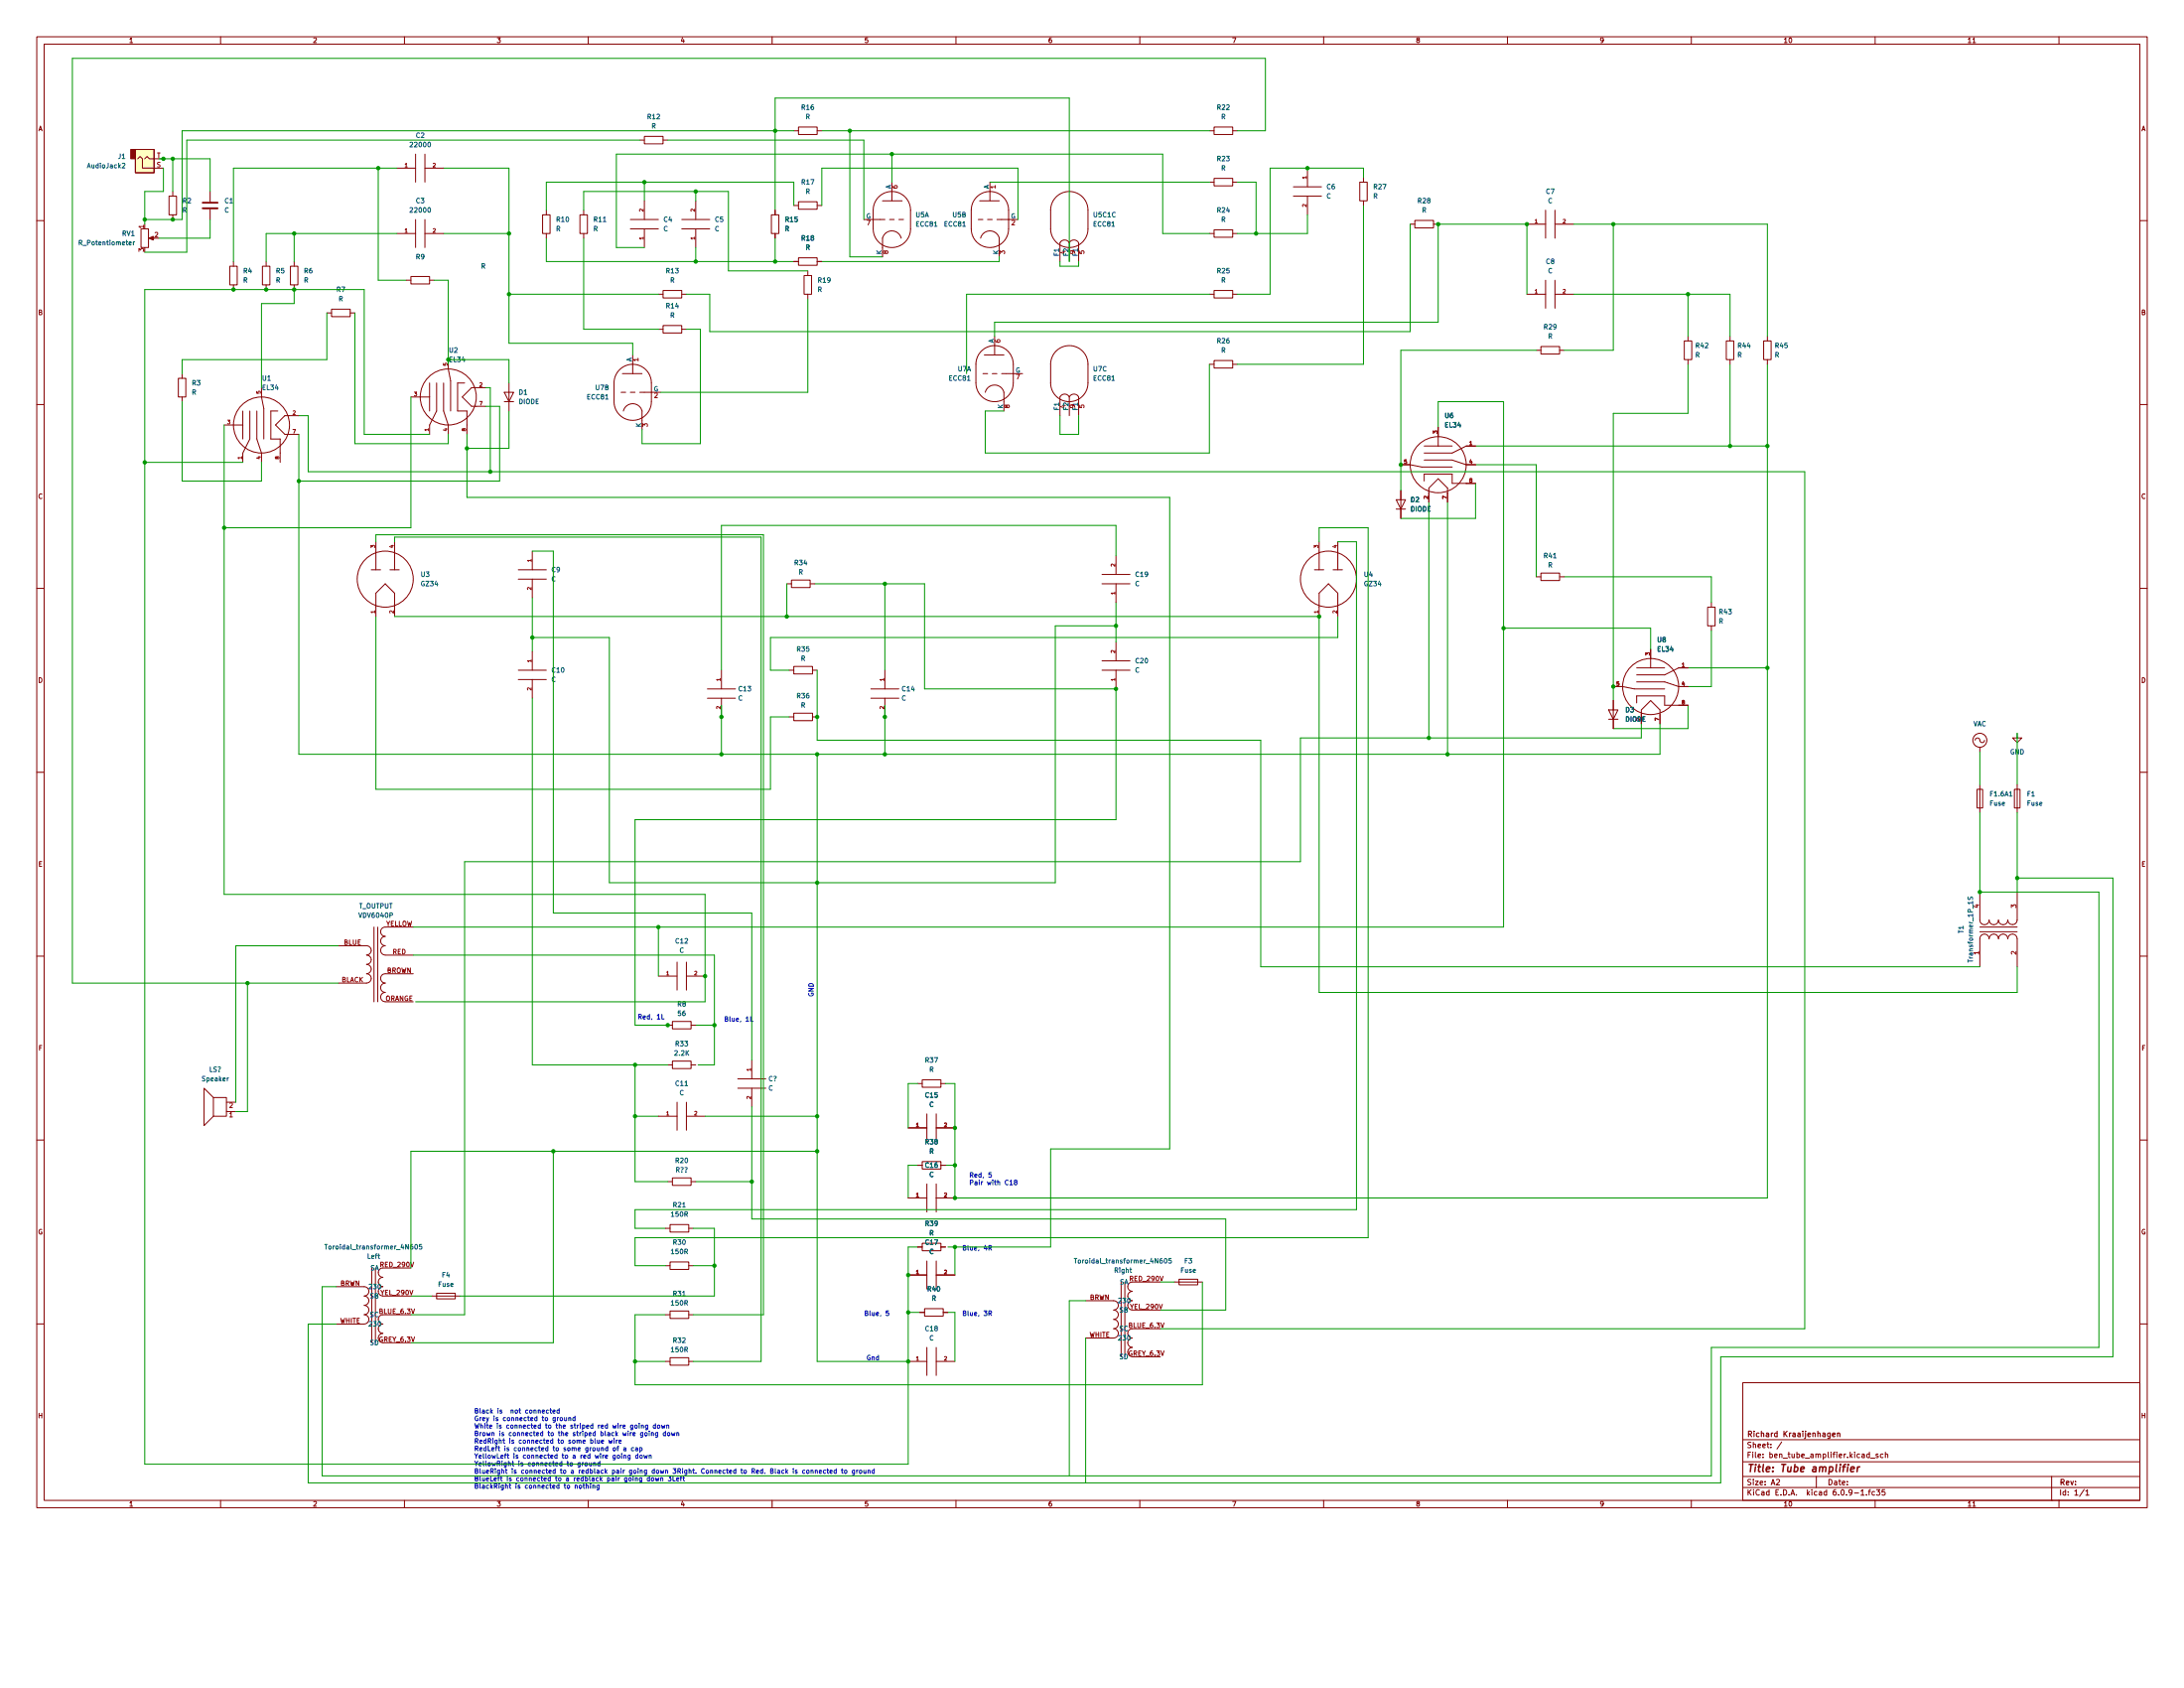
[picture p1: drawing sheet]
<svg xmlns="http://www.w3.org/2000/svg" width="279mm" height="216mm" viewBox="0 0 279 216" stroke-linecap="round" stroke-linejoin="round" font-family="sans-serif">
<g fill="none" stroke="#840000" stroke-width=".13">
<path d="M4.7 4.7h270v188.1h-270zM5.6 5.6h268.2v186.3h-268.2zM17.3 19.1h2.4v3h-2.4zM28.2 4.7v.9M51.7 4.7v.9M53.2 19.7v3.6M54.4 19.7v3.6M75.3 4.7v.9M81.8 17.9h.6M82.4 17.4h2.4v1h-2.4zM84.8 17.9h.6M98.8 4.7v.9"/>
<path d="M101.6 16.7h.5M102.1 16.2h2.4v1h-2.4zM104.5 16.7h.6M122.3 4.7v.9M145.8 4.7v.9M154.7 16.7h.6M155.3 16.2h2.4v1h-2.4zM157.7 16.7h.6M169.3 4.7v.9M192.9 4.7v.9M216.4 4.7v.9M239.9 4.7v.9"/>
<path d="M252.4 5.5h.3M263.4 4.7v.9M4.7 28.2h.9M17.6 20.3l.3-.3 .3 .3v1.2h2.7M18 29.3h1v2.4h-1zM18.5 20.3l.3-.3 .3 .3h1.8M19.2 30.5h.5M21.6 25.1h1v2.4h-1zM22.1 24.5v.6M22.1 27.5v.6M26.9 24.5v1.3M26.9 26.8v1.3"/>
<path d="M29.4 34h.9v2.4h-.9zM29.9 33.5v.5M29.9 36.4v.6M33.6 34h.9v2.4h-.9zM34 33.5v.5M34 36.4v.6M37.2 34h.9v2.4h-.9zM37.6 33.5v.5M37.6 36.4v.6M42.4 39.5h2.4v1h-2.4zM50.8 29.9h2.4M50.8 21.5h2.4"/>
<path d="M52 35.8h.6M52.6 35.4h2.4v.9h-2.4zM53.2 28.1v3.6M54.4 29.9h2.3M54.4 21.5h2.3M54.4 28.1v3.6M55 35.8h.6M69.4 27.5h1v2.4h-1zM69.9 26.9v.6M69.9 29.9v.6M74.2 27.5h.9v2.4h-.9zM74.7 26.9v.6"/>
<path d="M74.7 29.9v.6M80.6 28.1h3.6M80.6 29.3h3.6M82.4 25.7v2.4M82.4 29.3v2.4M84.2 37.6h.6M84.8 37.2h2.4v.9h-2.4zM87.2 37.6h.6M87.2 28.1h3.6M87.2 29.3h3.6M89 25.7v2.4M89 29.3v2.4"/>
<path d="M98.7 27.5h.9v2.4h-.9zM99.2 26.9v.6M99.2 29.9v.6M101.6 33.5h.5M101.6 26.3h.5M102.1 33h2.4v.9h-2.4zM102.1 25.8h2.4v1h-2.4zM102.9 35.2h.9v2.4h-.9zM103.3 34.6v.6M103.3 37.6v.6M104.5 33.5h.6M104.5 26.3h.6"/>
<path d="M110.5 28.1h2.7M112.4 25.2a2.39 2.39 0 0 1 2.6-.5 2.39 2.39 0 0 1 1.5 2.2v2.4a2.39 2.39 0 0 1-2.4 2.4 2.39 2.39 0 0 1-2.4-2.4v-2.4a2.39 2.39 0 0 1 .7-1.7zM112.9 25.7h2.5M113.8 28.1h.6M114.1 23.3v2.4M115 28.1h.6M115.3 30.5a1.23 1.23 0 0 0-1.2-1 1.23 1.23 0 0 0-1.2 1v2.4M124.9 25.2a2.39 2.39 0 0 1 2.7-.5 2.39 2.39 0 0 1 1.4 2.2v2.4a2.39 2.39 0 0 1-2.4 2.4 2.39 2.39 0 0 1-2.3-2.4v-2.4a2.39 2.39 0 0 1 .6-1.7zM125.1 28.1h.6M125.3 25.7h2.5M125.4 30.5a1.23 1.23 0 0 1 1.2-1 1.23 1.23 0 0 1 1.2 1v2.4M126.3 28.1h.6"/>
<path d="M126.6 23.3v2.4M127.5 28.1h2.7M135.1 25.2a2.39 2.39 0 0 1 2.6-.5 2.39 2.39 0 0 1 1.5 2.2v2.4a2.39 2.39 0 0 1-2.4 2.4 2.39 2.39 0 0 1-2.4-2.4v-2.4a2.39 2.39 0 0 1 .7-1.7zM136.8 31.1a.67 .67 0 0 0-.6-.4 .67 .67 0 0 0-.6 .4v2.4M136.8 31.1v2.4M136.8 31.1a.67 .67 0 0 1 .6-.4 .67 .67 0 0 1 .6 .4v2.4M154.7 37.6h.6M154.7 23.3h.6M154.7 29.9h.6M155.3 22.8h2.4v1h-2.4zM155.3 29.4h2.4v.9h-2.4zM155.3 37.2h2.4v.9h-2.4z"/>
<path d="M157.7 37.6h.6M157.7 23.3h.6M157.7 29.9h.6M165.5 25.1h3.6M165.5 23.9h3.6M167.3 21.5v2.4M167.3 25.1v2.4M174 23.3h.9v2.4h-.9zM174.4 22.7v.6M174.4 25.7v.6M180.4 28.7h.6M181 28.2h2.4v1h-2.4z"/>
<path d="M183.4 28.7h.6M195.3 28.7h2.4M195.3 37.6h2.4M197.7 26.9v3.6M197.7 35.8v3.6M198.9 28.7h2.4M198.9 26.9v3.6M198.9 35.8v3.6M198.9 37.6h2.4M273.8 28.2h.9M4.7 51.7h.9M22.8 48.4h1v2.4h-1z"/>
<path d="M23.3 47.8v.6M23.3 50.8v.6M28.7 54.4h2.4M31.1 52.6v3.6M32 52.6v3.6l-.9 1.7v1.2M32.9 52.6v3.6l.6 1.7v1.2M33.5 49.6v1.2l.3 1.5v3.9M35.5 52.6h-.9v3.6h1.2v2.9M38.2 53.2h-1.8l-1.2 1.2 1.2 1.2h1.8M41.8 40h.6M44.8 40h.6M52.6 50.8h2.4"/>
<path d="M55 49v3.6M55.9 49v3.6l-.9 1.8v1.2M56.7 49v3.6l.6 1.8v1.2M57.3 46v1.2l.3 1.5v3.9M59.4 49h-.9v3.6h1.2v3M62.1 49.6h-1.8l-1.2 1.2 1.2 1.2h1.8M64.5 50.2h1.2l-.6 1.2zM64.5 51.4h1.2M65.1 49v3.6M79.3 47.3a2.39 2.39 0 0 1 2.6-.5 2.39 2.39 0 0 1 1.4 2.2v2.4a2.39 2.39 0 0 1-2.4 2.4 2.39 2.39 0 0 1-2.3-2.4v-2.4a2.39 2.39 0 0 1 .7-1.7zM79.4 50.2h.6M79.6 47.8h2.5"/>
<path d="M79.7 52.6a1.23 1.23 0 0 1 1.2-1 1.23 1.23 0 0 1 1.2 1v2.4M80.6 50.2h.6M80.9 45.4v2.4M81.8 50.2h2.7M84.2 42.1h.6M84.8 41.6h2.4v1h-2.4zM87.2 42.1h.6M124.8 46.6v2.4a2.39 2.39 0 0 0 2.4 2.4 2.39 2.39 0 0 0 2.4-2.4v-2.4M124.8 46.6a2.39 2.39 0 0 1 2.4-2.4 2.39 2.39 0 0 1 2.4 2.4M125.7 47.8h.6M125.9 45.4h2.5M126 50.2a1.23 1.23 0 0 1 1.2-1 1.23 1.23 0 0 1 1.2 1v2.4"/>
<path d="M126.9 47.8h.6M127.2 43v2.4M128.1 47.8h2.7M134.4 46.6v2.4a2.39 2.39 0 0 0 2.4 2.4 2.39 2.39 0 0 0 2.4-2.4v-2.4M134.4 46.6a2.39 2.39 0 0 1 2.4-2.4 2.39 2.39 0 0 1 2.4 2.4M136.8 50.8a.67 .67 0 0 0-.6-.4 .67 .67 0 0 0-.6 .4v2.4M136.8 50.8v2.4M136.8 50.8a.67 .67 0 0 1 .6-.4 .67 .67 0 0 1 .6 .4v2.4M154.7 46.6h.6M155.3 46.1h2.4v1h-2.4zM157.7 46.6h.6M179.2 59.4h1.2l1.5 .3h3.9"/>
<path d="M182.2 58.8h3.6l1.8 .6h1.2M182.2 57h3.6M184 54.7v2.3M188.8 57h-1.2l-1.8 .9h-3.6M196.5 44.8h.6M197.1 44.3h2.4v1h-2.4zM199.5 44.8h.6M215.5 43.6h.9v2.4h-.9zM215.9 43v.6M215.9 46v.6M220.8 43.6h1v2.4h-1zM221.3 43v.6"/>
<path d="M221.3 46v.6M225.6 43.6h1v2.4h-1zM226.1 43v.6M226.1 46v.6M273.8 51.7h.9M4.7 75.3h.9M47.5 72.9h1.2M48.1 69.3v3.6M48.1 78.9v-3l1.2-1.2 1.2 1.2v3M49.9 72.9h1.2M50.5 69.3v3.6M66.3 72.9h3.6"/>
<path d="M66.3 74.1h3.6M68.1 70.5v2.4M68.1 74.1v2.4M100.7 74.7h.6M101.3 74.2h2.3v.9h-2.3zM103.6 74.7h.6M141 74.7h3.6M141 73.5h3.6M142.8 71.1v2.4M142.8 74.7v2.4M168.2 72.9h1.2M168.8 69.3v3.6"/>
<path d="M168.8 78.9v-3l1.2-1.2 1.1 1.2v3M170.5 72.9h1.2M171.1 69.3v3.6M178.6 63.9h1.2l-.6 1.2zM178.6 65.1h1.2M179.2 62.7v3.6M182.2 61.5v-.9h3.6v1.2h3M182.8 64.2v-1.8l1.2-1.2 1.2 1.2v1.8M196.5 73.8h.6M197.1 73.3h2.4v1h-2.4zM199.5 73.8h.6M218.5 77.7h.9v2.3h-.9z"/>
<path d="M218.9 77.1v.6M273.8 75.3h.9M4.7 98.8h.9M66.3 86.9h3.6M66.3 85.7h3.6M68.1 83.3v2.4M68.1 86.9v2.4M90.5 88.1h3.6M90.5 89.3h3.6M92.3 85.7v2.4M92.3 89.3v2.4M101 85.7h.6"/>
<path d="M101 91.7h.6M101.6 85.2h2.3v1h-2.3zM101.6 91.2h2.3v1h-2.3zM103.9 85.7h.6M103.9 91.7h.6M111.4 88.1h3.6M111.4 89.3h3.6M113.2 85.7v2.4M113.2 89.3v2.4M141 85.7h3.6M141 84.5h3.6M142.8 82.1v2.4"/>
<path d="M142.8 85.7v2.4M205.8 90.8h1.2l-.6 1.2zM205.8 92h1.2M206.4 87.8h1.2l1.5 .3h3.9M206.4 89.6v3.6M209.4 89.9v-.9h3.6v1.2h2.9M209.4 87.2h3.6l1.8 .6h1.1M209.4 85.4h3.6M210 91.4v-.6l1.2-1.2 1.2 1.2v1.8M211.2 83v2.4M215.9 85.4h-1.1l-1.8 .9h-3.6M218.9 80v.6"/>
<path d="M252.7 94.7l.1-.2 .2-.1 .2 .1 .1 .3 .2 .2 .3-.1 .1-.2M253.3 95.6v.6M258.1 93.8v.6h.6l-.6 .6-.6-.6h.6M273.8 98.8h.9M47.8 118.6v9.5M48.3 118.6v9.5M52.9 118.6h-3.6a.6 .6 0 0 0-.6 .6 .6 .6 0 0 0 .6 .6 .6 .6 0 0 0-.6 .6 .6 .6 0 0 0 .6 .6 .59 .59 0 0 0-.6 .6 .59 .59 0 0 0 .6 .5M252.9 101h.7v2.3h-.7zM253.3 114.1v3.6a.6 .6 0 0 0 .6 .6 .6 .6 0 0 0 .6-.6 .59 .59 0 0 0 .6 .6 .59 .59 0 0 0 .6-.6M253.3 100.4v3.5M253.3 118.6h4.8M253.3 119.2h4.8"/>
<path d="M257.7 101h.7v2.3h-.7zM258.1 114.1l-.1 3.6a.6 .6 0 0 1-.5 .6 .6 .6 0 0 1-.6-.6 .59 .59 0 0 1-.6 .6 .59 .59 0 0 1-.6-.6M258.1 100.4v3.5M4.7 122.3h.9M43.3 121h3.6a.59 .59 0 0 1 .6 .6 .59 .59 0 0 1-.6 .5M46.9 124.6a.59 .59 0 0 1 .6 .5 .59 .59 0 0 1-.6 .6h-3.6M46.9 122.2a.6 .6 0 0 1 .6 .6 .6 .6 0 0 1-.6 .6 .59 .59 0 0 1 .6 .5 .59 .59 0 0 1-.6 .6M49.3 128.1h3.6M49.3 122.2h3.6M52.9 124.6h-3.6a.6 .6 0 0 0-.6 .5 .6 .6 0 0 0 .6 .6 .6 .6 0 0 0-.6 .6 .6 .6 0 0 0 .6 .6 .59 .59 0 0 0-.6 .6 .59 .59 0 0 0 .6 .6M84.2 124.8h2.4M85.4 131.1h.6"/>
<path d="M85.4 136.2h.6M86 130.6h2.4v1h-2.4zM86 135.7h2.4v1h-2.4zM86.6 123.1v3.5M87.8 123.1v3.5M87.8 124.8h2.4M88.4 131.1h.6M88.4 136.2h.6M94.4 139.2h3.6M94.4 138h3.6M96.2 135.6v2.4M96.2 139.2v2.4"/>
<path d="M117.4 138.6h.6M118 138.1h2.4v1h-2.4zM120.4 138.6h.6M255.7 120.1a.59 .59 0 0 0-.6-.6 .59 .59 0 0 0-.6 .6 .6 .6 0 0 0-.6-.6 .6 .6 0 0 0-.6 .6v3.6M255.7 120.1a.6 .6 0 0 1 .6-.6 .6 .6 0 0 1 .6 .6 .59 .59 0 0 1 .6-.6 .59 .59 0 0 1 .6 .6v3.6M273.8 122.3h.9M4.7 145.8h.9M27.3 140.4h1.7v2.4h-1.7zM27.3 140.4l-1.2-1.2v4.8l1.2-1.2M29 142.2h1.2M29 141h1.2M84.2 142.8h2.4"/>
<path d="M85.1 157.1h.6M85.4 151.1h.6M85.7 156.6h2.4v1h-2.4zM86 150.7h2.4v.9h-2.4zM86.6 141v3.6M87.8 141v3.6M87.8 142.8h2.4M88.1 157.1h.6M88.4 151.1h.6M116.2 144.3h2.4M116.2 153.2h2.4M117.4 159.5h.6"/>
<path d="M117.4 149h.6M118 159h2.4v1h-2.4zM118 148.6h2.4v.9h-2.4zM118.6 142.5v3.6M118.6 151.4v3.6M119.8 142.5v3.6M119.8 151.4v3.6M119.8 144.3h2.4M119.8 153.2h2.4M120.4 159.5h.6M120.4 149h.6M273.8 145.8h.9"/>
<path d="M4.7 169.3h.9M43 164.6h3.6a.6 .6 0 0 1 .6 .6 .6 .6 0 0 1-.6 .6 .59 .59 0 0 1 .6 .6 .59 .59 0 0 1-.6 .6M46.6 167a.6 .6 0 0 1 .6 .6 .6 .6 0 0 1-.6 .6 .59 .59 0 0 1 .6 .5 .59 .59 0 0 1-.6 .6l-3.6 .1M47.6 162.2v9.5M48 162.2v9.5M49 171.7h3.6M49 163.4a.6 .6 0 0 0-.6 .6 .6 .6 0 0 0 .6 .6 .59 .59 0 0 0-.6 .6 .59 .59 0 0 0 .6 .6h3.6M49 170.5a.58 .58 0 0 0-.6 .6M52.6 168.2h-3.6a.6 .6 0 0 0-.6 .6 .6 .6 0 0 0 .6 .6 .59 .59 0 0 0-.6 .5 .59 .59 0 0 0 .6 .6M52.6 162.2h-3.6a.59 .59 0 0 0-.6 .6 .59 .59 0 0 0 .6 .6M55.3 165.8h3.5M55.9 165.4h2.3v.7h-2.3z"/>
<path d="M85.1 168.2h.6M85.1 174.1h.6M85.1 161.9h.6M85.7 173.7h2.4v.9h-2.4zM85.7 161.4h2.4v1h-2.4zM85.7 167.7h2.4v.9h-2.4zM88.1 168.2h.6M88.1 174.1h.6M88.1 161.9h.6M116.2 174.1h2.4M116.2 163.1h2.4M117.7 167.9h.6"/>
<path d="M118.3 167.4h2.4v.9h-2.4zM118.6 161.3v3.6M118.6 172.3v3.6M119.8 174.1h2.4M119.8 161.3v3.6M119.8 172.3v3.6M119.8 163.1h2.4M120.7 167.9h.6M138.9 166.4h3.6a.59 .59 0 0 1 .6 .6 .59 .59 0 0 1-.6 .5M142.5 170a.59 .59 0 0 1 .6 .5 .59 .59 0 0 1-.6 .6h-3.6M142.5 167.6a.6 .6 0 0 1 .6 .6 .6 .6 0 0 1-.6 .6 .59 .59 0 0 1 .6 .5 .59 .59 0 0 1-.6 .6M143.4 164v9.5"/>
<path d="M143.9 164v9.5M144.9 173.5h3.5M144.9 167.6h3.5M148.4 170h-3.5a.6 .6 0 0 0-.6 .5 .6 .6 0 0 0 .6 .6 .59 .59 0 0 0-.6 .6 .59 .59 0 0 0 .6 .6 .6 .6 0 0 0-.6 .6M148.4 164h-3.5a.6 .6 0 0 0-.6 .6 .6 .6 0 0 0 .6 .6 .6 .6 0 0 0-.6 .6 .6 .6 0 0 0 .6 .6 .59 .59 0 0 0-.6 .6 .59 .59 0 0 0 .6 .5M150.2 164h3.6M150.8 163.6h2.4v.7h-2.4zM223 176.9h50.8v15h-50.8zM273.8 169.3h.9M28.2 191.9v.9M51.7 191.9v.9M75.3 191.9v.9"/>
<path d="M98.8 191.9v.9M122.3 191.9v.9M145.8 191.9v.9M169.3 191.9v.9M192.9 191.9v.9M216.4 191.9v.9M223 190.3h50.8M223 188.8h50.8M223 187h50.8M223 184.1h50.8M227.3 189.3l.2-.1 .2 .2-.5 .5h.5M227.9 184.4l-.6 .9"/>
<path d="M232.4 188.8v1.5M238.1 190.7l.2-.2v.7M238.1 191.2h.4M238.8 191.2h.1M239 190.8h.3M239.2 186h-.2l-.2 .1 .1 .3h.3M239.2 185.7v.7M239.3 190.5l-.2 .1v.6M239.3 186.5h.6M239.8 190.8h-.2l-.1 .1 .1 .3h.2M239.9 191.9v.9M240.1 190.5h.4l-.2 .3 .2 .1v.3h-.1h-.3"/>
<path d="M240.3 186h-.2l-.1 .1v.1h.3v.2h-.3M240.9 186h-.2l-.1 .1v.3h.3M241.1 190.5h-.3v.4l.3-.1v.4h-.1h-.2M241.2 186h.3v.4M241.2 185.7v.7M252.4 192.7h.3M262.5 188.8v3.1M263.4 191.9v.9M266.6 190.5l-.6 .9M266.8 190.7l.2-.2v.7M266.8 191.2h.4"/>
<circle cx="33.5" cy="54.4" r="3.6"/>
<circle cx="57.3" cy="50.8" r="3.6"/>
<circle cx="184" cy="59.4" r="3.6"/>
<circle cx="49.3" cy="74.1" r="3.6"/>
<circle cx="170" cy="74.1" r="3.6"/>
<circle cx="211.2" cy="87.8" r="3.6"/>
<circle cx="253.3" cy="94.7" r=".9"/>
</g>
<path d="M236.4 187.3v.1M236.8 187.9l.4-.1v-.1h-.4l-.1 .4 .2 .1h.2M237.7 187.6l-.1 .6M237.9 187.6l-.3 .2" fill="none" stroke="#840000" stroke-width=".19"/>
<path d="M234.4 183.5h.4l-.1-.2h-.2l-.1 .1 .1 .3h.2M235.1 183.4l.2-.1 .1 .5M235.1 183.3v.5" fill="none" stroke="#840000" stroke-width=".14"/>
<g fill="none" stroke="#006464" stroke-width=".13">
<path d="M15.6 20.9h.3l.1 .1-.4 .5h.4M17.1 30.9v.4M17.2 30.9l-.1 .1M251.8 114.7v.3a.25 .25 0 0 0 .3-.3l.2 .1v.3M251.8 122.7v.4M41.5 159.2h.4M41.7 159.2v.6M53.1 159.2h.1a.29 .29 0 0 1 .2 .3 .29 .29 0 0 1-.2 .2l-.1-.2zM53.9 159.2h-.2l-.1 .3 .3-.1v.3h-.3M137.4 161h.4M137.6 161v.6M149 161h.1a.29 .29 0 0 1 .2 .3 .29 .29 0 0 1-.3 .2l-.1-.2z"/>
<path d="M149.8 161h-.3v.2h.3v.3h-.3"/>
</g>
<g fill="#840000" stroke="#840000" stroke-width=".13">
<path d="M19.1 30.5l.5-.3v.5z"/>
<path d="M16.7 19.1h.6v1.2h-.6z"/>
</g>
<path d="M17.3 19.1h2.4v3h-2.4z" fill="#ffffc2" stroke="#ffffc2" stroke-width=".13"/>
<path d="M25.9 26.6h1.9M25.9 25.9h1.9" fill="none" stroke="#840000" stroke-width=".24"/>
<g fill="none" stroke="#0000c2" stroke-width=".13">
<path d="M84.7 129.7v.6h.3M96 130v.6h.3M126.5 159.6h.3v-.2l-.3-.1v.6M126.6 159.6l.2 .3M126.8 150h-.3v.3l.3-.1v.3h-.3M129.2 151.1l.2-.2v.6M129.2 151.5h.3M129.9 151.2l-.1-.2h.2l.1 .1-.3 .2 .1 .2 .2-.1-.1-.2M113.7 167.7h-.3v.3l.2-.1 .1 .3h-.3M126.5 168h.3v-.3h-.3v.6M126.6 168l.2 .3M69.4 180.6l.3-.1-.1-.1h-.1h-.1v.3h.2"/>
<path d="M70.2 180.4h-.2l-.1 .1v.2h.3M70.3 180.4h.3M70.4 180.2v.5h.2M70.7 180.6l.3-.1v-.1h-.2h-.1l.1 .3h.2M71.5 181.3l-.2 .1M71.5 180.4h-.1l-.1 .1v.2h.2M71.5 180.2v.5M71.7 181.3h.1l.2 .1-.2 .3-.2-.1zM72.2 181.3v.4h.3M72.5 181.3v.4M72.8 181.4l.2-.1v.4M72.8 181.3v.4"/>
<path d="M73.6 181.3h-.2l-.1 .1v.3h.3M73.6 181.1v.6M73.6 190h.2v.4M74.2 190h.1l.1 .1-.1 .3-.2-.1zM74.2 187.1v.5l-.1 .1h-.1M74.2 187.1h-.2l-.1 .1 .1 .3h.2M74.5 187.1v.4M74.6 190h.2M74.7 187.1l-.2 .1M74.7 189.8v.5l.1 .1M74.9 187.1h.2v.4l-.2-.1zM75 190h.2l.1 .4"/>
<path d="M75 189.8v.6M75.4 187.1v.4l.3-.1M75.5 190v.4M75.7 187.1v.4M75.8 190h.3v.4M75.8 190v.4M75.9 187.1h.3v.4M75.9 187.1v.4M76.1 184v.5l.1 .1M76.4 184.2l.1 .4 .2-.1M76.6 190v.5l-.1 .1-.1-.1M76.6 190h-.1l-.2 .1 .1 .2h.2"/>
<path d="M76.7 184.2v.4M76.7 187.1h-.1l-.1 .1v.3h.2M76.7 186.9v.6M76.9 184.4l.3-.1v-.1h-.2l-.1 .1 .1 .3h.2M77.9 184.2l.1 .4 .1-.3 .1 .3 .1-.4M78.5 185.2h.1l.2 .1-.2 .3-.2-.2zM78.6 184.2v.4M78.8 184.2v.4M78.9 185.2h.3M79 184.2l-.2 .1M79 186.2l.2-.1 .1 .1-.1 .3-.2-.1zM79.2 185h-.2v.6"/>
<path d="M79.2 184.4l.3-.1-.1-.1h-.1l-.1 .1v.3h.2M79.5 185.9v.1M79.5 186.1v.4M79.8 185.2h.2l.1 .4M79.8 186.2h.2l.1 .3M79.8 186.1v.4M80.1 185.3l-.3 .1 .1 .2 .2-.1M80.6 186.1v.5l-.1 .1h-.1M80.6 186.2l-.2-.1-.1 .1 .1 .3h.2M81 182.3v.5l-.2 .1-.1-.1M81 182.3h-.2l-.1 .1v.2h.3M81.1 185.2h-.2l-.1 .1v.2h.3"/>
<path d="M81.2 182.3h.3v.3h-.3zM81.3 185.2h.2l.1 .4M81.6 185.3l-.3 .1 .1 .2 .2-.1M81.6 186.2l-.2-.1-.1 .1 .1 .3h.2M81.6 185.9v.6M81.8 182.1h.1M81.8 182.3v.4M81.9 185.2h.1l.1 .1v.2h-.2M81.9 185.2v.6M81.9 186.2l.2-.1 .1 .1-.1 .3-.2-.1zM82.1 182.3h.2v.4M82.1 182.3v.4"/>
<path d="M82.1 189v.5l-.1 .1h-.2M82.1 189h-.2l-.1 .1 .1 .3h.2M82.2 183.2v.5l-.1 .1h-.1M82.2 183.3l-.1-.1-.2 .2 .1 .2h.2M82.4 186.1l.1 .4 .1-.3 .1 .3 .1-.4M82.5 183.3h.3l-.1 .3h-.2zM82.9 182.3v.5l-.2 .1-.1-.1M82.9 182.3h-.2l-.1 .1v.2h.3M83.1 183v.1M83.1 186.2h.2v.3M83.1 183.2v.4M83.1 186.1v.4"/>
<path d="M83.1 189h-.2l-.1 .1 .1 .3h.2M83.1 188.8v.6M83.3 183.3h.3v.3M83.3 183.2v.4M83.4 189.1h.2v.3l-.2-.1zM83.9 182.1v.5h-.3v-.3h.3M83.9 189l.1 .4 .1-.3 .1 .3 .1-.4M84.1 182.3h.3v.3h-.3zM84.1 183.2v.5l-.1 .1h-.1M84.1 183.3l-.1-.1-.1 .2v.2h.2M84.5 189.1l.3-.1v.4M84.5 189v.4"/>
<path d="M84.6 182.3l.1 .4 .1-.3 .2 .3 .1-.4M85.1 183.3l-.1-.1-.2 .2 .1 .2h.2M85.1 183v.6M85.3 182.3h.2l.1 .4M85.3 182.3v.4M85.4 183.3l.2-.1 .1 .2-.1 .2-.2-.1zM85.5 188.8h.3l-.2 .2 .2 .1v.2h-.3M85.9 183.2l.1 .4 .1-.2 .1 .2 .2-.4M86.1 188.8v.6h.3M86.6 189.2l.2-.1v-.1h-.2v.1v.3h.2M86.6 183.3h.2v.3M86.6 183.2v.4"/>
<path d="M87 189h.2M87.2 188.8l-.1 .1v.5M87.4 189h.2M87.4 188.8v.5l.2 .1M101.5 187.8v.1M101.5 188v.4M102 188.1h-.3l.3 .2v.1h-.3M103 188.1l-.2-.1-.1 .2v.2h.3M103.3 188.1l.1-.1 .1 .2-.1 .2-.2-.1zM103.8 188.1h.2v.3M103.8 188v.4M104.3 188.1h.2l.1 .3"/>
<path d="M104.3 188v.4M104.8 188.2h.3v-.1l-.2-.1-.1 .1v.3h.3M105.6 188.1l-.2-.1-.1 .2 .1 .2h.2M105.8 188h.2M105.9 187.8v.6h.1M106.2 188.2h.3l-.1-.1-.1-.1-.1 .1v.3h.2M107 188.1l-.2-.1-.1 .2 .1 .2h.2M107 187.8v.6M107.6 188h.3M107.7 187.8v.6h.2M108.1 188.1l.1-.1 .1 .2-.1 .2-.2-.1zM109.3 188v.5l-.1 .1h-.1"/>
<path d="M109.3 188.1l-.2-.1-.1 .2 .1 .2h.2M109.6 188v.4M109.8 188l-.2 .2M110 188.1l.1-.1 .1 .2v.1l-.1 .1-.2-.1zM110.5 188v.4h.3M110.8 188v.4M111 188.1h.3v.3M111 188v.4M111.8 188.1l-.1-.1-.1 .2v.2h.2M111.8 187.8v.6"/>
</g>
<g fill="none" stroke="#009600" stroke-width=".13">
<path d="M81.8 17.9h-57.9v14.4h-5.4M85.4 17.9h25.1v10.2M101.6 16.7h-78.3v11.4h-4.8M105.1 16.7h49.6M108.7 16.7v16.2h4.2M114.1 19.7v3.6M158.3 16.7h3.6v-9.2h-152.6v118.2h34M20.3 20.3h6.6v4.2M20.9 21.5v3h-2.4v4.2M22.1 20.3v4.2M26.9 28.1v2.4h-6.6M37.6 37v1.8h-4.1v10.8"/>
<path d="M37.6 29.9v3.6M48.4 21.5v14.3h3.6M50.8 21.5h-20.9v12M50.8 29.9h-16.8v3.6M55.6 35.8h1.7v10.2h7.8v3M56.7 21.5h8.4v22.4h15.8v1.5M56.7 29.9h8.4M65.1 37.6h19.1M69.9 30.5v3h31.7M74.7 26.9v-2.4h18.5v10.1h10.1M74.7 30.5v11.6h9.5M82.4 23.3v2.4"/>
<path d="M89 24.5v1.2M89 31.7v1.8M99.2 26.9v-14.4h37.6v21M99.2 30.5v3M101.6 26.3v-3h-31.7v3.6M103.3 38.2v12h-18.8M105.1 26.3v-4.8h25.1v6.6M126.6 23.3h28.1M127.8 32.9v.6h-22.7M135.6 33.5v.5h2.4v-.5M154.7 37.6h-31v10.2M154.7 29.9h-6v-10.2h-69.8v12h3.5"/>
<path d="M158.3 23.3h2.4v6.6M167.3 27.5v2.4h-9M174.4 22.7v-1.2h-11.9v16.1h-4.2M174.4 26.3v20.3h-16.1M180.4 28.7v13.7h-89.6v-4.8h-3M195.3 37.6v-8.9h-11.3v12.5h-56.8v1.8M201.3 37.6h20v5.4M201.3 28.7h24.8v14.3M206.4 28.7v16.1h-6.3M215.9 37.6v5.4M18.5 59.1h12.6M23.3 51.4v10.1h10.2v-2.4"/>
<path d="M28.7 54.4v60h61.5v13.7h-37M38.2 55.6v40.9h174.2v-3.9M38.2 53.2h1.2v7.1h191.5v109.7h-82.5M41.8 40v6h-18.5v1.8M45.4 40v16.7h11.9v-1.1M52.6 50.8v16.7h-23.9M55 55.6h-8.4v-18.6h-28.1v150.3h97.7v-27.8h1.2M59.7 55.6v8h89.9v83.4h-15.2v12.5h-13.1M62.1 52h1.8v9.5h-25.7M62.1 49.6h.6v10.7M65.1 52.6v4.7h-5.4M87.8 42.1h1.8v14.6h-7.5v-1.7"/>
<path d="M135.6 53.2v2.4h2.4v-2.4M154.7 46.6v11.3h-28.7v-5.3h2.4M184 54.7v-3.3h8.4v67.2h-139.5M188.8 57h37.3M188.8 59.4h7.7v14.4M196.5 44.8h-17.3v17.9M215.9 46.6v6.3h-9.5v36.7M221.3 46.6v10.4M226.1 46.6v106.6h-103.9v-14.6h-1.2M48.1 69.3v-.9h49.6v99.8h-9M48.1 78.9v22.1h50.5v-9.3h2.4M50.5 69.3v-.6h46.9v105.4h-8.7"/>
<path d="M50.5 78.9h118.3v48h89.3v-3.2M68.1 76.5v6.8M68.1 70.5h2.7v46.3h25.4v18.8M100.7 74.7v4.2M104.2 74.7h14.1v13.4h24.5v16.7h-61.6v26.3h4.5M113.2 74.7v11M142.8 71.1v-3.9h-50.5v18.5M142.8 77.1v5M168.8 69.3v-1.8h6.2v90.8h-93.8v3.6h3.9M171.1 69.3h2.4v85.4h-92.3v2.4h3.9M171.1 78.9v2.6h-72.5v4.2h2.4M182.8 64.2v30.2"/>
<path d="M185.2 64.2v32.3M188.8 61.8v4.5h-9.6M200.1 73.8h18.8v3.3M68.1 89.3v46.9h17.3M92.3 90.2v6.3M104.5 85.7v9h56.8v29h92M104.5 96.5v77.6h11.7M113.2 90.2v6.3M142.8 80h-7.8v32.9h-57v-31.4h-9.9M192.4 80.3h18.8v2.7M210 92.6v1.8h-43.6v15.8h-107v58h-6.8M215.9 90.2v3h-9.5"/>
<path d="M215.9 85.4h10.2M218.9 80.6v7.2h-3M253.3 96.2v4.2M258.1 93.8v6.6M84.2 118.6v6.2M253.3 103.9v10.2h15.2v58.2h-49.6v16.5h-177.7v-24.2h1.8M258.1 103.9v10.2M258.1 112.3h12.2v61.2h-50.2v16.2h-180.7v-20.3h3.6M31.7 125.7v16.5h-1.5M43.3 121h-13.1v20M52.9 122.2h38.5v14h-2.1M81.2 136.2v14.9h4.2"/>
<path d="M89 131.1h2.4M117.4 138.6h-1.2v5.7M70.8 147.3v24.4h-18.2M81.2 142.8h3M88.7 157.1h2.7v8.7h-32.6M89 151.1h7.2M90.2 142.8h14.3M96.2 141.6v14.3h60.6v11.7h-8.4M104.5 147.3h-51.9v14.9M117.4 149h-1.2v4.2M121 149h1.2M122.2 159.5v3.6"/>
<path d="M52.6 165.8h2.7M81.2 174.1h3.9M88.7 161.9h2.7M116.2 167.9h1.5M121.3 167.9h.9v6.2M138.9 166.4h-2.1v22.4M138.9 171.1v18.6M148.4 164h1.8M153.8 164v13.1h-72.6v-8.9h3.9"/>
</g>
<g fill="#009600" stroke="#009600" stroke-width=".13">
<circle cx="122.2" cy="149" r=".22"/>
<circle cx="122.2" cy="144.3" r=".22"/>
<circle cx="184" cy="28.7" r=".22"/>
<circle cx="142.8" cy="88.1" r=".22"/>
<circle cx="116.2" cy="174.1" r=".22"/>
<circle cx="116.2" cy="163.1" r=".22"/>
<circle cx="116.2" cy="167.9" r=".22"/>
<circle cx="122.2" cy="153.2" r=".22"/>
<circle cx="122.2" cy="159.5" r=".22"/>
<circle cx="206.4" cy="87.8" r=".22"/>
<circle cx="192.4" cy="80.3" r=".22"/>
<circle cx="226.1" cy="85.4" r=".21"/>
<circle cx="253.3" cy="114.1" r=".22"/>
<circle cx="258.1" cy="112.3" r=".21"/>
<circle cx="206.4" cy="28.7" r=".22"/>
<circle cx="215.9" cy="37.6" r=".22"/>
<circle cx="226.1" cy="57" r=".21"/>
<circle cx="221.3" cy="57" r=".21"/>
<circle cx="113.2" cy="91.7" r=".22"/>
<circle cx="113.2" cy="96.5" r=".21"/>
<circle cx="104.5" cy="96.5" r=".22"/>
<circle cx="104.5" cy="112.9" r=".22"/>
<circle cx="104.5" cy="91.7" r=".22"/>
<circle cx="96.2" cy="151.1" r=".22"/>
<circle cx="91.4" cy="161.9" r=".22"/>
<circle cx="81.2" cy="174.1" r=".22"/>
<circle cx="62.7" cy="60.3" r=".21"/>
<circle cx="59.7" cy="57.3" r=".22"/>
<circle cx="20.9" cy="20.3" r=".22"/>
<circle cx="22.1" cy="20.3" r=".22"/>
<circle cx="37.6" cy="29.9" r=".22"/>
<circle cx="37.6" cy="37" r=".22"/>
<circle cx="22.1" cy="28.1" r=".21"/>
<circle cx="18.5" cy="28.1" r=".21"/>
<circle cx="48.4" cy="21.5" r=".22"/>
<circle cx="82.4" cy="23.3" r=".22"/>
<circle cx="89" cy="24.5" r=".21"/>
<circle cx="99.2" cy="16.7" r=".22"/>
<circle cx="99.2" cy="33.5" r=".22"/>
<circle cx="65.1" cy="37.6" r=".22"/>
<circle cx="65.1" cy="29.9" r=".22"/>
<circle cx="89" cy="33.5" r=".22"/>
<circle cx="34" cy="37" r=".22"/>
<circle cx="29.9" cy="37" r=".22"/>
<circle cx="18.5" cy="59.1" r=".22"/>
<circle cx="28.7" cy="67.5" r=".22"/>
<circle cx="38.2" cy="61.5" r=".22"/>
<circle cx="31.7" cy="125.7" r=".22"/>
<circle cx="90.2" cy="124.8" r=".22"/>
<circle cx="81.2" cy="136.2" r=".21"/>
<circle cx="81.2" cy="142.8" r=".22"/>
<circle cx="70.8" cy="147.3" r=".21"/>
<circle cx="68.1" cy="81.5" r=".22"/>
<circle cx="92.3" cy="96.5" r=".21"/>
<circle cx="84.2" cy="118.6" r=".22"/>
<circle cx="104.5" cy="142.8" r=".22"/>
<circle cx="104.5" cy="147.3" r=".22"/>
<circle cx="85.4" cy="131.1" r=".21"/>
<circle cx="91.4" cy="131.1" r=".22"/>
<circle cx="142.8" cy="80" r=".22"/>
<circle cx="168.8" cy="78.9" r=".22"/>
<circle cx="179.2" cy="59.4" r=".22"/>
<circle cx="185.2" cy="96.5" r=".21"/>
<circle cx="182.8" cy="94.4" r=".22"/>
<circle cx="195.3" cy="28.7" r=".22"/>
<circle cx="167.3" cy="21.5" r=".22"/>
<circle cx="160.7" cy="29.9" r=".22"/>
<circle cx="92.3" cy="91.7" r=".22"/>
<circle cx="57.3" cy="46" r=".22"/>
<circle cx="114.1" cy="19.7" r=".22"/>
<circle cx="108.7" cy="16.7" r=".22"/>
<circle cx="113.2" cy="74.7" r=".21"/>
<circle cx="100.7" cy="78.9" r=".22"/>
</g>
<text font-size="1.3" fill="#840000" x="223.4" y="188.3">Title: Tube amplifier</text>
<g font-size="1" fill="#840000">
<text x="223.4" y="185.2">Sheet: /</text>
<text x="223.4" y="183.8">Richard Kraaijenhagen</text>
<text x="223.4" y="191.3">KiCad E.D.A. kicad 6.0.9-1.fc35</text>
<text x="223.4" y="190">Size: A2</text>
<text x="223.4" y="186.5">File: ben_tube_amplifier.kicad_sch</text>
<text x="233.8" y="190">Date:</text>
<text x="263.4" y="190">Rev:</text>
<text x="263.4" y="191.3">Id: 1/1</text>
</g>
<g font-size=".9" fill="#840000">
<text x="16.5" y="5.5">1</text>
<text x="40" y="5.5">2</text>
<text x="63.5" y="5.5">3</text>
<text x="87" y="5.5">4</text>
<text x="110.5" y="5.5">5</text>
<text x="134.1" y="5.5">6</text>
<text x="157.6" y="5.5">7</text>
<text x="181.1" y="5.5">8</text>
<text x="204.6" y="5.5">9</text>
<text x="228.1" y="5.5">10</text>
<text x="251.6" y="5.5">11</text>
<text x="4.9" y="16.8">A</text>
<text x="273.9" y="16.8">A</text>
<text x="4.9" y="40.3">B</text>
<text x="273.9" y="40.3">B</text>
<text x="4.9" y="63.8">C</text>
<text x="273.9" y="63.8">C</text>
<text x="4.9" y="87.3">D</text>
<text x="273.9" y="87.3">D</text>
<text x="4.9" y="110.8">E</text>
<text x="273.9" y="110.8">E</text>
<text x="4.9" y="134.4">F</text>
<text x="274" y="134.4">F</text>
<text x="4.8" y="157.9">G</text>
<text x="273.9" y="157.9">G</text>
<text x="4.9" y="181.4">H</text>
<text x="273.9" y="181.4">H</text>
<text x="16.5" y="192.7">1</text>
<text x="40" y="192.7">2</text>
<text x="63.5" y="192.7">3</text>
<text x="87" y="192.7">4</text>
<text x="110.5" y="192.7">5</text>
<text x="134.1" y="192.7">6</text>
<text x="157.6" y="192.7">7</text>
<text x="181.1" y="192.7">8</text>
<text x="204.6" y="192.7">9</text>
<text x="228.1" y="192.7">10</text>
<text x="251.6" y="192.7">11</text>
</g>
<g font-size=".8" fill="#006464">
<text x="53.2" y="17.6">C2</text>
<text x="82.9" y="15.2">R12</text>
<text x="83.3" y="16.4">R</text>
<text x="102.6" y="14">R16</text>
<text x="103" y="15.2">R</text>
<text x="155.7" y="14">R22</text>
<text x="156.2" y="15.2">R</text>
<text x="11.3" y="21.5">AudioJack2</text>
<text x="15.1" y="20.3">J1</text>
<text x="52.6" y="18.8">22000</text>
<text x="102.6" y="23.6">R17</text>
<text x="155.7" y="20.6">R23</text>
<text x="156.2" y="21.8">R</text>
<text x="23.3" y="27.2">R</text>
<text x="23.4" y="26">R2</text>
<text x="28.7" y="27.2">C</text>
<text x="28.8" y="26">C1</text>
<text x="52.6" y="27.2">22000</text>
<text x="53.2" y="26">C3</text>
<text x="71.1" y="29.6">R</text>
<text x="71.2" y="28.4">R10</text>
<text x="75.9" y="29.6">R</text>
<text x="76" y="28.4">R11</text>
<text x="84.9" y="29.6">C</text>
<text x="84.9" y="28.4">C4</text>
<text x="91.4" y="29.6">C</text>
<text x="91.5" y="28.4">C5</text>
<text x="100.4" y="29.6">R</text>
<text x="100.5" y="28.4">R15</text>
<text x="103" y="24.8">R</text>
<text x="110.8" y="28">G</text>
<text x="114" y="24.2" transform="rotate(-90 114 24.2)">A</text>
<text x="117.1" y="27.8">U5A</text>
<text x="117.2" y="29">ECC81</text>
<text x="120.8" y="29">ECC81</text>
<text x="121.9" y="27.8">U5B</text>
<text x="126.5" y="24.2" transform="rotate(-90 126.5 24.2)">A</text>
<text x="129.3" y="28">G</text>
<text x="139.9" y="29">ECC81</text>
<text x="139.9" y="27.8">U5C1C</text>
<text x="155.7" y="27.2">R24</text>
<text x="156.2" y="28.4">R</text>
<text x="169.7" y="25.4">C</text>
<text x="169.7" y="24.2">C6</text>
<text x="175.7" y="25.4">R</text>
<text x="175.8" y="24.2">R27</text>
<text x="181.4" y="26">R28</text>
<text x="181.9" y="27.2">R</text>
<text x="197.8" y="24.8">C7</text>
<text x="198" y="26">C</text>
<text x="10.3" y="31.4">R_Potentiometer</text>
<text x="15.6" y="30.2">RV1</text>
<text x="31.2" y="34.9">R4</text>
<text x="35.3" y="34.9">R5</text>
<text x="38.9" y="34.9">R6</text>
<text x="53.2" y="33.2">R9</text>
<text x="61.5" y="34.3">R</text>
<text x="85.3" y="34.9">R13</text>
<text x="102.6" y="30.8">R18</text>
<text x="103" y="32">R</text>
<text x="112.8" y="32.6" transform="rotate(-90 112.8 32.6)">K</text>
<text x="127.7" y="32.6" transform="rotate(-90 127.7 32.6)">K</text>
<text x="135.5" y="32.7" transform="rotate(-90 135.5 32.7)">F1</text>
<text x="136.3" y="32.5" transform="rotate(-90 136.3 32.5)">4</text>
<text x="136.7" y="32.7" transform="rotate(-90 136.7 32.7)">F2</text>
<text x="137.9" y="32.7" transform="rotate(-90 137.9 32.7)">F1</text>
<text x="155.7" y="34.9">R25</text>
<text x="197.8" y="33.8">C8</text>
<text x="198" y="34.9">C</text>
<text x="31.1" y="36.1">R</text>
<text x="35.3" y="36.1">R</text>
<text x="38.9" y="36.1">R</text>
<text x="43.1" y="37.3">R7</text>
<text x="43.3" y="38.5">R</text>
<text x="85.3" y="39.4">R14</text>
<text x="85.7" y="36.1">R</text>
<text x="85.7" y="40.6">R</text>
<text x="104.6" y="37.3">R</text>
<text x="104.7" y="36.1">R19</text>
<text x="156.2" y="36.1">R</text>
<text x="57.5" y="45.1">U2</text>
<text x="80.8" y="46.3" transform="rotate(-90 80.8 46.3)">A</text>
<text x="122.5" y="47.5">U7A</text>
<text x="127.1" y="43.9" transform="rotate(-90 127.1 43.9)">A</text>
<text x="129.9" y="47.7">G</text>
<text x="139.9" y="47.5">U7C</text>
<text x="155.7" y="43.9">R26</text>
<text x="156.2" y="45.1">R</text>
<text x="197.6" y="42.1">R29</text>
<text x="198" y="43.3">R</text>
<text x="216.9" y="45.7">R</text>
<text x="217" y="44.5">R42</text>
<text x="222.3" y="45.7">R</text>
<text x="222.4" y="44.5">R44</text>
<text x="227" y="45.7">R</text>
<text x="227.1" y="44.5">R45</text>
<text x="24.5" y="50.5">R</text>
<text x="24.6" y="49.3">R3</text>
<text x="33.6" y="48.7">U1</text>
<text x="33.6" y="49.9">EL34</text>
<text x="66.4" y="51.7">DIODE</text>
<text x="66.4" y="50.5">D1</text>
<text x="75.1" y="51.1">ECC81</text>
<text x="76.2" y="49.9">U7B</text>
<text x="83.6" y="50.1">G</text>
<text x="121.4" y="48.7">ECC81</text>
<text x="128.3" y="52.3" transform="rotate(-90 128.3 52.3)">K</text>
<text x="135.5" y="52.5" transform="rotate(-90 135.5 52.5)">F1</text>
<text x="136.3" y="52.2" transform="rotate(-90 136.3 52.2)">4</text>
<text x="136.7" y="52.5" transform="rotate(-90 136.7 52.5)">F2</text>
<text x="137.9" y="52.5" transform="rotate(-90 137.9 52.5)">F1</text>
<text x="139.9" y="48.7">ECC81</text>
<text x="184.9" y="53.5">U6</text>
<text x="82" y="54.7" transform="rotate(-90 82 54.7)">K</text>
<text x="184.9" y="54.7">EL34</text>
<text x="180.4" y="65.4">DIODE</text>
<text x="180.5" y="64.2">D2</text>
<text x="197.6" y="71.4">R41</text>
<text x="53.9" y="73.8">U3</text>
<text x="53.9" y="75">GZ34</text>
<text x="70.5" y="74.4">C</text>
<text x="70.6" y="73.2">C9</text>
<text x="101.7" y="72.3">R34</text>
<text x="102.1" y="73.5">R</text>
<text x="145.2" y="75">C</text>
<text x="145.3" y="73.8">C19</text>
<text x="174.5" y="73.8">U4</text>
<text x="174.6" y="75">GZ34</text>
<text x="198" y="72.6">R</text>
<text x="102" y="83.3">R35</text>
<text x="212" y="82.1">U8</text>
<text x="212.1" y="83.3">EL34</text>
<text x="219.9" y="79.7">R</text>
<text x="220" y="78.6">R43</text>
<text x="70.5" y="87.2">C</text>
<text x="70.6" y="86">C10</text>
<text x="94.4" y="89.6">C</text>
<text x="94.5" y="88.4">C13</text>
<text x="102" y="89.3">R36</text>
<text x="102.4" y="84.5">R</text>
<text x="115.3" y="89.6">C</text>
<text x="115.4" y="88.4">C14</text>
<text x="145.2" y="86">C</text>
<text x="145.3" y="84.8">C20</text>
<text x="102.4" y="90.5">R</text>
<text x="207.9" y="92.3">DIODE</text>
<text x="208" y="91.1">D3</text>
<text x="252.4" y="92.9">VAC</text>
<text x="254.7" y="101.9">F1.6A1</text>
<text x="257.1" y="96.5">GND</text>
<text x="259.3" y="101.9">F1</text>
<text x="254.6" y="103">Fuse</text>
<text x="259.3" y="103">Fuse</text>
<text x="45.9" y="116.2">T_OUTPUT</text>
<text x="46" y="117.4">VDV6040P</text>
<text x="251.2" y="119.4" transform="rotate(-90 251.2 119.4)">T1</text>
<text x="253.2" y="116.1" transform="rotate(-90 253.2 116.1)">4</text>
<text x="86.5" y="120.7">C12</text>
<text x="86.9" y="121.9">C</text>
<text x="252.4" y="122.8" transform="rotate(-90 252.4 122.8)">Transformer_1P_1S</text>
<text x="86.7" y="128.7">R8</text>
<text x="86.8" y="129.9">56</text>
<text x="26.8" y="137.1">LS?</text>
<text x="86.3" y="135">2.2K</text>
<text x="86.5" y="133.8">R33</text>
<text x="118.4" y="135.9">R37</text>
<text x="118.9" y="137.1">R</text>
<text x="25.9" y="138.3">Speaker</text>
<text x="86.5" y="138.9">C11</text>
<text x="86.9" y="140.1">C</text>
<text x="98.3" y="139.5">C</text>
<text x="98.3" y="138.3">C?</text>
<text x="118.4" y="140.4">C15</text>
<text x="118.9" y="141.6">C</text>
<text x="86.4" y="149.9">R??</text>
<text x="86.5" y="148.7">R20</text>
<text x="118.4" y="146.4">R38</text>
<text x="118.4" y="149.3">C16</text>
<text x="118.9" y="147.5">R</text>
<text x="85.9" y="155.6">150R</text>
<text x="86.2" y="154.4">R21</text>
<text x="118.9" y="150.5">C</text>
<text x="42.1" y="159.8">Toroidal_transformer_4N605</text>
<text x="47" y="161">Left</text>
<text x="85.9" y="160.4">150R</text>
<text x="86.2" y="159.2">R30</text>
<text x="118.4" y="156.8">R39</text>
<text x="118.4" y="159.2">C17</text>
<text x="118.9" y="158">R</text>
<text x="118.9" y="160.4">C</text>
<text x="138" y="161.6">Toroidal_transformer_4N605</text>
<text x="151.5" y="161.6">F3</text>
<text x="47.1" y="164.9">230</text>
<text x="47.4" y="162.5">SA</text>
<text x="47.4" y="166.1">SB</text>
<text x="56.1" y="164.6">Fuse</text>
<text x="56.6" y="163.4">F4</text>
<text x="85.9" y="167">150R</text>
<text x="86.2" y="165.8">R31</text>
<text x="118.7" y="165.2">R40</text>
<text x="119.2" y="166.4">R</text>
<text x="142.6" y="162.8">Right</text>
<text x="142.9" y="166.7">230</text>
<text x="143.2" y="164.3">SA</text>
<text x="143.2" y="167.9">SB</text>
<text x="151.1" y="162.8">Fuse</text>
<text x="47.1" y="169.7">230</text>
<text x="47.4" y="168.5">SC</text>
<text x="47.4" y="172">SD</text>
<text x="85.9" y="172.9">150R</text>
<text x="86.2" y="171.7">R32</text>
<text x="118.4" y="170.2">C18</text>
<text x="118.9" y="171.4">C</text>
<text x="142.9" y="171.4">230</text>
<text x="143.2" y="170.2">SC</text>
<text x="143.2" y="173.8">SD</text>
</g>
<g font-size=".8" fill="#a90000">
<text x="20" y="21.4">S</text>
<text x="20.1" y="20.2">T</text>
<text x="18.4" y="29.2" transform="rotate(-90 18.4 29.2)">1</text>
<text x="110.9" y="28.8">7</text>
<text x="114.8" y="24.1" transform="rotate(-90 114.8 24.1)">6</text>
<text x="127.4" y="24.1" transform="rotate(-90 127.4 24.1)">1</text>
<text x="129.4" y="28.8">2</text>
<text x="18.4" y="32.2" transform="rotate(-90 18.4 32.2)">3</text>
<text x="19.8" y="30.3">2</text>
<text x="113.6" y="32.5" transform="rotate(-90 113.6 32.5)">8</text>
<text x="128.6" y="32.5" transform="rotate(-90 128.6 32.5)">3</text>
<text x="137.5" y="32.5" transform="rotate(-90 137.5 32.5)">9</text>
<text x="138.7" y="32.5" transform="rotate(-90 138.7 32.5)">5</text>
<text x="81.7" y="46.2" transform="rotate(-90 81.7 46.2)">1</text>
<text x="128" y="43.8" transform="rotate(-90 128 43.8)">6</text>
<text x="83.7" y="50.9">2</text>
<text x="129.2" y="52.2" transform="rotate(-90 129.2 52.2)">8</text>
<text x="130" y="48.5">7</text>
<text x="137.5" y="52.2" transform="rotate(-90 137.5 52.2)">9</text>
<text x="138.7" y="52.2" transform="rotate(-90 138.7 52.2)">5</text>
<text x="82.9" y="54.6" transform="rotate(-90 82.9 54.6)">3</text>
<text x="49.3" y="118.5">YELLOW</text>
<text x="257.9" y="116.1" transform="rotate(-90 257.9 116.1)">3</text>
<text x="43.6" y="125.6">BLACK</text>
<text x="44" y="120.8">BLUE</text>
<text x="49.5" y="124.4">BROWN</text>
<text x="50.2" y="122">RED</text>
<text x="253.2" y="122.1" transform="rotate(-90 253.2 122.1)">1</text>
<text x="257.9" y="122.1" transform="rotate(-90 257.9 122.1)">2</text>
<text x="49.2" y="128">ORANGE</text>
<text x="29.3" y="142.9">1</text>
<text x="29.3" y="141.7">2</text>
<text x="43.5" y="164.5">BRWN</text>
<text x="48.7" y="162.1">RED_290V</text>
<text x="48.8" y="165.6">YEL_290V</text>
<text x="139.4" y="166.2">BRWN</text>
<text x="144.6" y="163.9">RED_290V</text>
<text x="144.6" y="167.4">YEL_290V</text>
<text x="43.5" y="169.2">WHITE</text>
<text x="48.5" y="171.6">GREY_6.3V</text>
<text x="48.6" y="168">BLUE_6.3V</text>
<text x="139.3" y="171">WHITE</text>
<text x="144.4" y="173.4">GREY_6.3V</text>
<text x="144.4" y="169.8">BLUE_6.3V</text>
</g>
<text font-size=".8" fill="#009600" x="57.5" y="46.3">EL34</text>
<g font-size=".8" fill="#0000c2">
<text x="81.5" y="130.4">Red, 1L</text>
<text x="92.6" y="130.7">Blue, 1L</text>
<text x="104.1" y="127.5" transform="rotate(-90 104.1 127.5)">GND</text>
<text x="124" y="150.6">Red, 5</text>
<text x="124" y="151.6">Pair with C18</text>
<text x="123.1" y="159.9">Blue, 4R</text>
<text x="110.5" y="168.3">Blue, 5</text>
<text x="110.8" y="174">Gnd</text>
<text x="123.1" y="168.3">Blue, 3R</text>
<text x="60.6" y="180.8">Black is not connected</text>
<text x="60.6" y="181.7">Grey is connected to ground</text>
<text x="60.6" y="182.7">White is connected to the striped red wire going down</text>
<text x="60.6" y="183.7">Brown is connected to the striped black wire going down</text>
<text x="60.6" y="184.6">RedRight is connected to some blue wire</text>
<text x="60.6" y="185.6">RedLeft is connected to some ground of a cap</text>
<text x="60.6" y="186.5">YellowLeft is connected to a red wire going down</text>
<text x="60.6" y="187.5">YellowRight is connected to ground</text>
<text x="60.6" y="188.5">BlueRight is connected to a redblack pair going down 3Right. Connected to Red. Black is connected to ground</text>
<text x="60.6" y="189.4">BlueLeft is connected to a redblack pair going down 3Left</text>
<text x="60.6" y="190.4">BlackRight is connected to nothing</text>
</g>
<g font-size=".7" fill="#a90000">
<text x="51.8" y="21.4">1</text>
<text x="55.4" y="21.4">2</text>
<text x="167.1" y="22.9" transform="rotate(-90 167.1 22.9)">1</text>
<text x="51.8" y="29.7">1</text>
<text x="55.4" y="29.7">2</text>
<text x="82.3" y="27.1" transform="rotate(-90 82.3 27.1)">2</text>
<text x="88.9" y="27.1" transform="rotate(-90 88.9 27.1)">2</text>
<text x="167.1" y="26.5" transform="rotate(-90 167.1 26.5)">2</text>
<text x="196.3" y="28.6">1</text>
<text x="199.9" y="28.6">2</text>
<text x="82.3" y="30.7" transform="rotate(-90 82.3 30.7)">1</text>
<text x="88.9" y="30.7" transform="rotate(-90 88.9 30.7)">1</text>
<text x="196.3" y="37.5">1</text>
<text x="199.9" y="37.5">2</text>
<text x="57.2" y="46.8" transform="rotate(-90 57.2 46.8)">5</text>
<text x="33.3" y="50.4" transform="rotate(-90 33.3 50.4)">5</text>
<text x="37.4" y="53">2</text>
<text x="53" y="50.7">3</text>
<text x="61.3" y="49.5">2</text>
<text x="61.3" y="51.9">7</text>
<text x="29.1" y="54.2">3</text>
<text x="30.9" y="58.7" transform="rotate(-90 30.9 58.7)">1</text>
<text x="33.3" y="58.7" transform="rotate(-90 33.3 58.7)">4</text>
<text x="35.7" y="58.7" transform="rotate(-90 35.7 58.7)">8</text>
<text x="37.4" y="55.4">7</text>
<text x="54.8" y="55.1" transform="rotate(-90 54.8 55.1)">1</text>
<text x="57.2" y="55.1" transform="rotate(-90 57.2 55.1)">4</text>
<text x="59.6" y="55.1" transform="rotate(-90 59.6 55.1)">8</text>
<text x="179.6" y="59.3">5</text>
<text x="183.9" y="55.4" transform="rotate(-90 183.9 55.4)">3</text>
<text x="188" y="56.9">1</text>
<text x="188" y="59.3">4</text>
<text x="182.7" y="63.8" transform="rotate(-90 182.7 63.8)">2</text>
<text x="185.1" y="63.8" transform="rotate(-90 185.1 63.8)">7</text>
<text x="188" y="61.7">8</text>
<text x="48" y="70.1" transform="rotate(-90 48 70.1)">3</text>
<text x="50.4" y="70.1" transform="rotate(-90 50.4 70.1)">4</text>
<text x="68" y="71.9" transform="rotate(-90 68 71.9)">1</text>
<text x="168.6" y="70.1" transform="rotate(-90 168.6 70.1)">3</text>
<text x="171" y="70.1" transform="rotate(-90 171 70.1)">4</text>
<text x="68" y="75.5" transform="rotate(-90 68 75.5)">2</text>
<text x="142.7" y="76.1" transform="rotate(-90 142.7 76.1)">1</text>
<text x="142.7" y="72.5" transform="rotate(-90 142.7 72.5)">2</text>
<text x="48" y="78.4" transform="rotate(-90 48 78.4)">1</text>
<text x="50.4" y="78.4" transform="rotate(-90 50.4 78.4)">2</text>
<text x="142.7" y="83.5" transform="rotate(-90 142.7 83.5)">2</text>
<text x="168.6" y="78.4" transform="rotate(-90 168.6 78.4)">1</text>
<text x="171" y="78.4" transform="rotate(-90 171 78.4)">2</text>
<text x="211" y="83.8" transform="rotate(-90 211 83.8)">3</text>
<text x="68" y="88.3" transform="rotate(-90 68 88.3)">2</text>
<text x="68" y="84.7" transform="rotate(-90 68 84.7)">1</text>
<text x="92.2" y="87.1" transform="rotate(-90 92.2 87.1)">1</text>
<text x="113.1" y="87.1" transform="rotate(-90 113.1 87.1)">1</text>
<text x="142.7" y="87.1" transform="rotate(-90 142.7 87.1)">1</text>
<text x="206.8" y="87.7">5</text>
<text x="215.2" y="85.3">1</text>
<text x="215.2" y="87.7">4</text>
<text x="92.2" y="90.7" transform="rotate(-90 92.2 90.7)">2</text>
<text x="113.1" y="90.7" transform="rotate(-90 113.1 90.7)">2</text>
<text x="212.2" y="92.2" transform="rotate(-90 212.2 92.2)">7</text>
<text x="215.2" y="90.1">8</text>
<text x="85.2" y="124.7">1</text>
<text x="88.8" y="124.7">2</text>
<text x="96.1" y="137" transform="rotate(-90 96.1 137)">1</text>
<text x="85.2" y="142.7">1</text>
<text x="88.8" y="142.7">2</text>
<text x="96.1" y="140.6" transform="rotate(-90 96.1 140.6)">2</text>
<text x="117.2" y="144.1">1</text>
<text x="120.8" y="144.1">2</text>
<text x="117.2" y="153.1">1</text>
<text x="120.8" y="153.1">2</text>
<text x="117.2" y="163">1</text>
<text x="120.8" y="163">2</text>
<text x="117.2" y="174">1</text>
<text x="120.8" y="174">2</text>
</g>
<text font-size=".7" fill="#006464" x="209.9" y="92.2" transform="rotate(-90 209.9 92.2)">2</text>
</svg>
